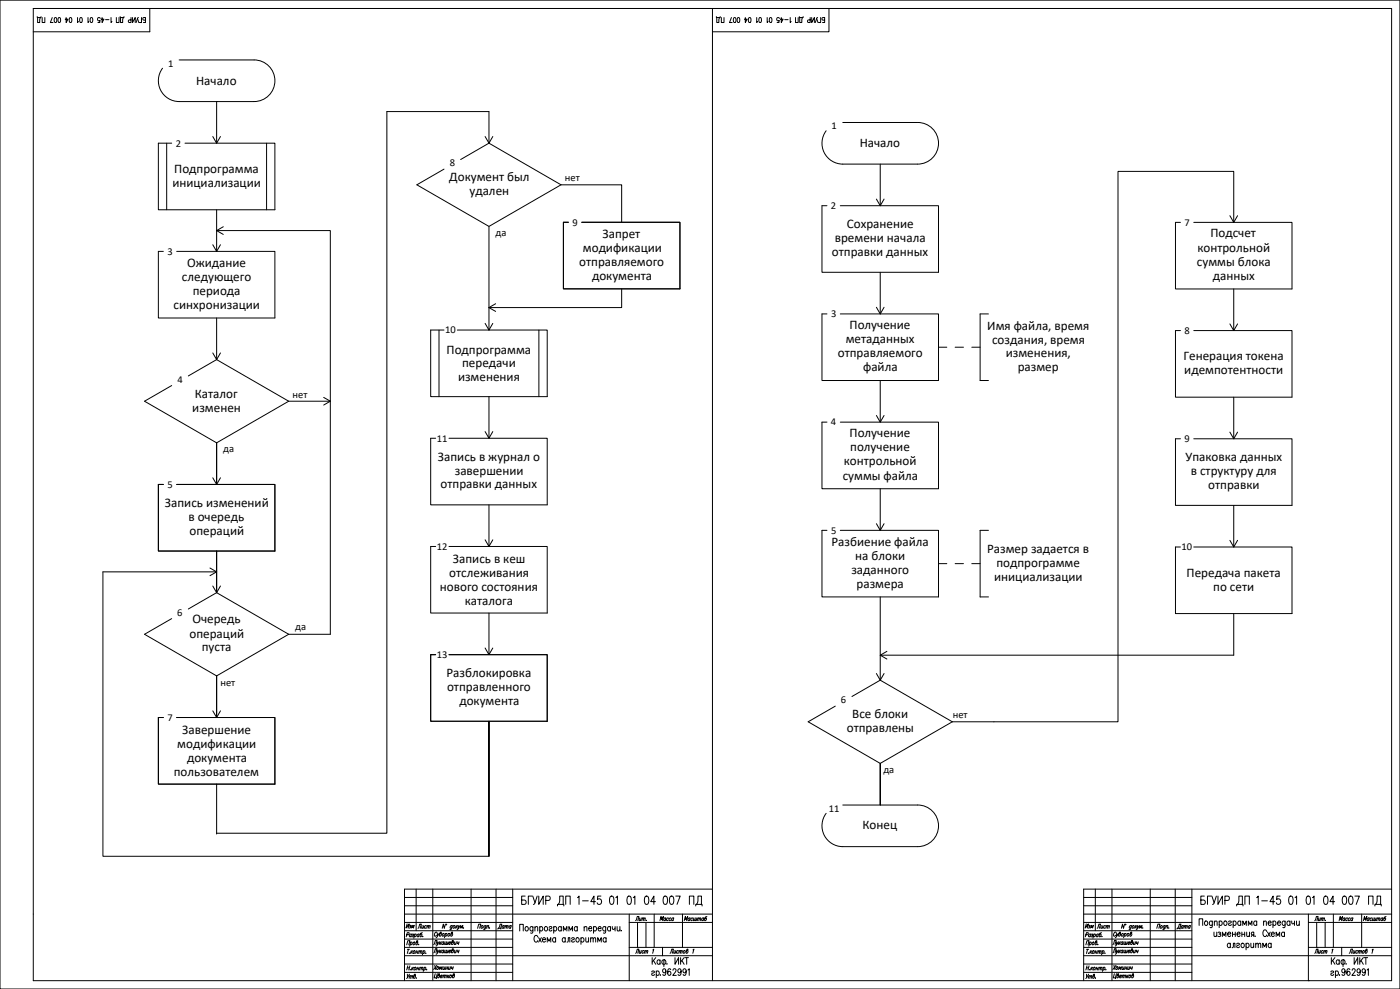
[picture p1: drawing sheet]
<svg xmlns="http://www.w3.org/2000/svg" width="841mm" height="594mm" viewBox="0 0 841 594" stroke-linecap="round" stroke-linejoin="round" font-family="sans-serif">
<!-- layer: KONTUR -->
<path d="M0 0h841v594h-841z" fill="none" stroke="#000" stroke-width=".6"/>
<g fill="none" stroke="#000" stroke-width=".6">
<path d="M20 5h816v584h-816zM90 5v14h-70M428 5v584M498 5v14h-70M250 534v25M260 534v55M283 534v55M298 534v55M308 534v55M428 534h-185v55M658 534v25M668 534v55"/>
<path d="M691 534v55M706 534v55M716 534v55M836 534h-185v55M243 549h185M378 554h50M378 549v40M393 549v20M410 549v20M651 549h185M786 549v40M786 554h50"/>
<path d="M801 549v20M818 549v20M308 574h120M378 569h50M398 569v5M716 574h120M786 569h50M806 569v5"/>
</g>
<g fill="none" stroke="#000" stroke-width=".6">
<path d="M383 554v15M388 554v15M791 554v15M796 554v15M243 574h65M243 569h65M243 579h65M243 564h65M651 574h65M651 569h65M651 579h65M651 564h65"/>
<path d="M243 584h65M651 584h65"/>
</g>
<g fill="none" stroke="#000" stroke-width=".6">
<path d="M268 555l-1 3-1-3v3M268 555v1zM272 556a1.1 1.1 0 0 0-2 1 .7 .7 0 0 0 1 1v-1M272 556l-1 2h-1M273 556a.8 .8 0 0 1 0 1 .8 .8 0 0 1-1 0zM274 556v2M274 557l1 1M275 556l-1 1M275 556v2l1-2M275 558h.1M276 558l1-2v1l1-1v2M278 557h.1"/>
<path d="M287 558l1-3h1l-1 3M289 556h1a.8 .8 0 0 1 0 1 .8 .8 0 0 1-1 0zM292 556a.7 .7 0 0 0-1 1 .7 .7 0 0 0 0 1l1-1M292 556l-1 2M293 556h1l-1 2M293 556l-1 2M294 557h.1M676 555l-1 3-1-3v3M676 555v1zM680 556a1.1 1.1 0 0 0-2 1 .7 .7 0 0 0 1 1v-1M680 556l-1 2h-1M680 556h1a.8 .8 0 0 1 0 1 .8 .8 0 0 1-1 0z"/>
<path d="M682 556v2M682 557l1 1M683 556l-1 1M683 556v2l1-2M683 558h.1M684 558l1-2v1l1-1v2M686 557h.1M695 558l1-3h1l-1 3M697 556h1a.8 .8 0 0 1 0 1 .8 .8 0 0 1-1 0zM700 556a.7 .7 0 0 0-1 1 .7 .7 0 0 0 0 1l1-1M700 556l-1 2M701 556h1l-1 2"/>
<path d="M701 556l-1 2M702 557h.1M804 553l1-2v1l2-1-1 2M808 552l-1-1v1v1h1M808 551v2M810 552l-1-1a.9 .9 0 0 0-1 1 .9 .9 0 0 0 1 1M811 552v-1a.8 .8 0 0 0-1 1 .8 .8 0 0 0 1 1M813 552l-1-1-1 1 1 1M813 551l-1 2M244 568l1-3h1v3M244 562l1-1 1-1h-1l-1 3M245 570h1"/>
<path d="M245 570v3M246 573h.1M247 566a.8 .8 0 0 1 0 1 .8 .8 0 0 1-1 0M247 566l-1 2M247 571v2M247 561l-1 1v1l1-1M247 561v2M247 572l1 1M248 561v1M248 571l-1 1M248 562v1h-1M248 566h1a.8 .8 0 0 1 0 1 .8 .8 0 0 1-1 0z"/>
<path d="M249 571a.8 .8 0 0 1 0 1 .8 .8 0 0 1-1 0zM249 561h1a.8 .8 0 0 1 0 1 .8 .8 0 0 1-1 0M249 561v3M250 572h1M250 571v2M250 566a.7 .7 0 0 1 1 1 .7 .7 0 0 1-1 0v-2h1l-1 1M251 571v2M252 567h.1M252 561h-1v1v1l1-1M252 572l1-1-1 2M252 561l-1 2M252 571l-1 2"/>
<path d="M253 572l1-1-1 2M254 560l-1 1-1 1a.7 .7 0 0 0 1 0 .7 .7 0 0 0 0-1h-1M254 562h.1M254 571h1a.8 .8 0 0 1 0 1 .8 .8 0 0 1-1 0M254 571v3M256 573h.1M261 567l1-2h1l-1 2M261 572l1-2h1l-1 2M261 580l1 2M262 580l-1 2M263 560h-1h-1a1.2 1.2 0 0 0 0 1 1.2 1.2 0 0 0 1 1M263 561v1l1-1"/>
<path d="M263 566v1l1-1M263 571v1l1-1M263 562l-1 1M263 567l-1 1M263 572l-1 1M264 566v1M264 571v1M264 566l1 1M264 571l1 1M265 561a.7 .7 0 0 1 0 1 .7 .7 0 0 1-1 0v-2h1l-1 1M265 566l-1 1M265 571l-1 1"/>
<path d="M266 561a.8 .8 0 0 1 1 1 .8 .8 0 0 1-1 0zM267 566h-1h-1l1 1M267 571h-1h-1l1 1M267 566l-1 1M267 571l-1 1M267 566v1h1M267 571v1h1M268 561a.8 .8 0 0 1 0 1 .8 .8 0 0 1-1 0M268 561l-1 2M268 566v1h1M268 571v1h1M269 566v1"/>
<path d="M269 571v1M269 561h1a.8 .8 0 0 1 0 1 .8 .8 0 0 1-1 0zM270 566h1a.7 .7 0 0 0-1 0 .7 .7 0 0 0 0 1h1M270 571h1a.7 .7 0 0 0-1 0 .7 .7 0 0 0 0 1h1M271 561a.7 .7 0 0 1 1 1 .7 .7 0 0 1-1 0v-2h1l-1 1M272 566a.7 .7 0 0 1 0 1 .7 .7 0 0 1-1 0l1-2-1 1M272 571a.7 .7 0 0 1 0 1 .7 .7 0 0 1-1 0l1-2-1 1M273 566v1h1M273 571v1h1M274 566v1M274 571v1M275 566v1l1-1"/>
<path d="M275 571v1l1-1M276 566l-1 1M276 571l-1 1M403 573l1-3h1l-1 3M405 571v2l1-1M406 571v2M408 571h-1a.9 .9 0 0 0-1 1 .9 .9 0 0 0 1 1v-1M408 571h1v2M408 571v2M409 571h1v2M411 571a.8 .8 0 0 1 1 1 1 1 0 0 1-2 0zM413 571a.7 .7 0 0 1 0 1 .7 .7 0 0 1-1 0l1-2-1 1"/>
<path d="M416 571l1-1-1 3M652 568l1-3h1v3M652 562l1-1 1-1h-1l-1 3M653 570h1M653 570v3M654 573h.1M655 566a.8 .8 0 0 1 0 1 .8 .8 0 0 1-1 0M655 566l-1 2M655 571v2M655 561l-1 1v1l1-1M655 561v2M655 572l1 1"/>
<path d="M656 561v1M656 571l-1 1M656 562v1h-1M656 566h1a.8 .8 0 0 1 0 1 .8 .8 0 0 1-1 0zM657 571a.8 .8 0 0 1 0 1 .8 .8 0 0 1-1 0zM657 561h1a.8 .8 0 0 1 0 1 .8 .8 0 0 1-1 0M657 561v3M658 572h1M658 571v2M658 566a.7 .7 0 0 1 1 1 .7 .7 0 0 1-1 0v-2h1l-1 1M659 571v2M660 567h.1"/>
<path d="M660 561h-1v1v1l1-1M660 572l1-1-1 2M660 561l-1 2M660 571l-1 2M661 572l1-1-1 2M662 560l-1 1-1 1a.7 .7 0 0 0 1 0 .7 .7 0 0 0 0-1h-1M662 562h.1M662 571h1a.8 .8 0 0 1 0 1 .8 .8 0 0 1-1 0M662 571v3M664 573h.1M669 567l1-2h1l-1 2M669 572l1-2h1l-1 2"/>
<path d="M669 580l1 2M670 580l-1 2M671 560h-1l-1 1v1h1M671 561v1l1-1M671 566v1l1-1M671 571v1l1-1M671 562l-1 1M671 567l-1 1M671 572l-1 1M672 566v1M672 571v1M672 566l1 1"/>
<path d="M672 571l1 1M673 561a.7 .7 0 0 1 0 1 .7 .7 0 0 1-1 0v-2h1l-1 1M673 566l-1 1M673 571l-1 1M674 561a.8 .8 0 0 1 1 1 .8 .8 0 0 1-1 0zM675 566h-1h-1l1 1M675 571h-1h-1l1 1M675 566l-1 1M675 571l-1 1M675 566v1h1M675 571v1h1M676 561a.8 .8 0 0 1 0 1 .8 .8 0 0 1-1 0"/>
<path d="M676 561l-1 2M676 566v1h1M676 571v1h1M677 566v1M677 571v1M677 561h1a.8 .8 0 0 1 0 1 .8 .8 0 0 1-1 0zM678 566h1a.7 .7 0 0 0-1 0 .7 .7 0 0 0 0 1h1M678 571h1a.7 .7 0 0 0-1 0 .7 .7 0 0 0 0 1h1M679 561a.7 .7 0 0 1 1 1 .7 .7 0 0 1-1 0v-2h1l-1 1M680 566a.7 .7 0 0 1 0 1 .7 .7 0 0 1-1 0l1-2-1 1M680 571a.7 .7 0 0 1 0 1 .7 .7 0 0 1-1 0l1-2-1 1M681 566v1h1"/>
<path d="M681 571v1h1M682 566v1M682 571v1M683 566v1l1-1M683 571v1l1-1M684 566l-1 1M684 571l-1 1M245 581h1M245 585v2M245 580l-1 3M246 585l-2 3M246 587l1-1v2"/>
<path d="M246 586v2M246 580v3M246 582h.1M247 587l1-1v2M248 581l-1 2M248 582v1M249 581l-2 1M249 581a.8 .8 0 0 1 1 1 .8 .8 0 0 1-1 0zM249 586a.7 .7 0 0 1 1 1 1 1 0 0 1-2 0l1-2v1M250 587h.1M251 582h1M251 581l-1 2"/>
<path d="M252 581l-1 2M252 581h1v2M252 581v2M253 581h1v2M255 581a.8 .8 0 0 1 1 1 .8 .8 0 0 1-1 0M255 581l-1 3M256 582h.1M261 585v2h1v1M263 581a.8 .8 0 0 1 0 1 .8 .8 0 0 1-1 0zM263 585l-1 2M264 586a.7 .7 0 0 1 0 1 .7 .7 0 0 1-1 0v-2h1l-1 1M264 582v-1l1 1 1-1-1 1"/>
<path d="M265 586h1h-1a.9 .9 0 0 0 0 1h1M266 581v1h1M266 586h1v1M266 586v1M267 586h1v1M267 581v1M268 582h1M268 581v1M269 581v1M269 586v1M269 586l1 1M270 581l-1 1h1"/>
<path d="M270 586l-1 1M270 586h1a.8 .8 0 0 1 0 1 .8 .8 0 0 1-1 0zM271 581l-1 1M271 581v1l1-1M272 581v1M272 586a.7 .7 0 0 1 1 1 .7 .7 0 0 1-1 0v-2h1l-1 1M653 581h1M653 585v2M653 580l-1 3M654 585l-2 3M654 587l1-1v2M654 586v2"/>
<path d="M654 580v3M654 582h.1M655 587l1-1v2M656 581l-1 2M656 582v1M657 581l-2 1M657 581a.7 .7 0 0 1 1 1 .7 .7 0 0 1-1 0zM657 586a.7 .7 0 0 1 1 1 1 1 0 0 1-2 0l1-2v1M658 587h.1M659 582h1M659 581l-1 2M660 581l-1 2"/>
<path d="M660 581h1v2M660 581v2M661 581h1v2M663 581a.8 .8 0 0 1 1 1 .8 .8 0 0 1-1 0M663 581l-1 3M664 582h.1M669 585v2h1v1M671 585l-1 2M671 581a.8 .8 0 0 1 0 1 .8 .8 0 0 1-1 0zM672 586a.7 .7 0 0 1 0 1 .7 .7 0 0 1-1 0v-2h1l-1 1M672 582v-1l1 1 1-1-1 1M673 586h1a.7 .7 0 0 0-1 0 .7 .7 0 0 0 0 1h1"/>
<path d="M674 581v1h1M674 586h1v1M674 586v1M675 586h1v1M675 581v1M676 582h1M676 581v1M677 581v1M677 586v1M677 586l1 1M678 581l-1 1h1M678 586l-1 1"/>
<path d="M679 586a.8 .8 0 0 1 0 1 .8 .8 0 0 1-1 0zM679 581l-1 1M679 581v1l1-1M680 581v1M680 586a.7 .7 0 0 1 1 1 .7 .7 0 0 1-1 0v-2h1l-1 1"/>
</g>
<!-- layer: 0 -->
<path d="M243 539h65M651 539h65M243 559h65M243 554h65M243 544h65M651 559h65M651 554h65M651 544h65M786 589h.1" fill="none" stroke="#000" stroke-width=".6"/>
<g fill="none" stroke="#000" stroke-width=".6">
<path d="M108 36h45a13 13 0 0 1 12 13 13 13 0 0 1-12 12h-45a13 13 0 0 1-12-7 13 13 0 0 1 2-13M130 61v25M506 74h45a13 13 0 0 1 13 12 13 13 0 0 1-13 13h-45a13 13 0 0 1-11-7 13 13 0 0 1 1-13M100 86v40M103 86h-8v40h70v-40h-54M128 82l2 4 2-4M160 86v40M291 82l3 4 2-4M294 86v-19h-62v434h-102M294 86l-17 10M294 86l43 25M529 99v25"/>
<path d="M267 102l-17 9 44 25 43-25M337 111h36v23M526 120l3 4 2-4M130 126v13M134 136l-4 3 4 2M294 136v62M338 134h3h-3v40h70h-70zM349 134h59v40M497 124h-3v40h70v-40h-59M709 134h-3v40h70v-40h-59M739 130l2 4 2-4M741 134v-31h-69v331h-100"/>
<path d="M98 151h-3v40h70v-40h-59M128 147l2 4 2-4M130 151v-12h68v102M373 174v11h-79M529 164v25M741 174v25M130 191v25M264 198v40M267 198h-8v40h70v-40h-54M291 194l3 4 2-4M298 182l-4 3 4 2M324 198v40"/>
<path d="M497 189h-3v40h70v-40h-59M526 185l3 4 2-4M594 189h-5v40h5M709 199h-3v40h70v-40h-59M739 195l2 4 2-4M128 212l2 4 2-4M130 216l-17 10M130 216l43 25M564 209h5M574 209h5M584 209h5M103 232l-16 9 43 25 43-25"/>
<path d="M194 239l4 2-4 2M294 238v25M529 229v25M741 239v25M173 241h25M198 241v140h-25M291 259l3 4 2-4M497 254h-3v40h70v-40h-59M526 250l3 4 2-4M739 260l2 4 2-4M262 263h-3v40h70v-40h-59M709 264h-3v40h70v-40h-59"/>
<path d="M98 291h-3v40h70v-40h-59M128 287l2 4 2-4M130 291v-25v25M529 294v25M294 303v25M497 319h-3v40h70v-40h-59M526 315l3 4 2-4M594 319h-5v40h5M741 304v25M262 328h-3v40h70v-40h-59M291 324l3 4 2-4M564 339h5"/>
<path d="M574 339h5M584 339h5M709 329h-3v40h70v-40h-59M739 325l2 4 2-4M126 341l4 3-4 2M128 352l2 4 2-4M130 356v-25v25M130 344h-68v170h232M130 356l-17 10M130 356l43 25M529 359v50M103 372l-16 9 43 25 43-25"/>
<path d="M294 368v25M741 369v25h-212M259 393h3h-3v40h70h-70zM270 393h59v40M291 389l3 4 2-4M533 391l-4 3 4 2M130 406v25M526 405l3 4 2-4M529 409l-17 9M529 409l43 25M98 431h-3v40h70v-40h-59M128 427l2 4 2-4"/>
<path d="M502 424l-17 10 44 25 43-25M130 471v30M506 484h45a13 13 0 0 1 13 12 13 13 0 0 1-13 13h-45a13 13 0 0 1-11-7 13 13 0 0 1 1-13M529 484v-25v25M294 514v-81v81"/>
</g>
<g fill="none" stroke="#000" stroke-width=".6">
<path d="M22 10v1h3v-1M23 11v3h1v-3M25 11v3h2v-3M31 11l-1 3h2M33 11a1.4 1.4 0 0 1 1 1 1.4 1.4 0 0 1-1 1zM35 11a1.4 1.4 0 0 1 1 1 1.4 1.4 0 0 1-1 1zM40 11v3l1-2h-2M42 11a1.4 1.4 0 0 1 1 1 1.4 1.4 0 0 1-1 1zM47 11v3v-1M48 11a1.4 1.4 0 0 1 1 1 1.4 1.4 0 0 1-1 1zM53 11v3v-1M54 11a1.4 1.4 0 0 1 2 1 1.4 1.4 0 0 1-2 1z"/>
<path d="M60 11a.9 .9 0 0 0-1 0 .9 .9 0 0 0 0 1 .9 .9 0 0 0 1 0v2h-1M61 11v3l1-2h-1M63 12h2M67 11v3v-1M70 11v3h2v-3M72 10v1h2v-1M72 11v3h2v-3M79 11v3l-2-1v-1h2M80 11v3l1-3v3M83 11v3M83 11l-1 3M85 11v3h-1"/>
<path d="M87 12h-1v-1h1v3h-1M430 10v1h3v-1M431 11v3h1v-3M433 11v3h2v-3M439 11l-1 3h2M441 11a1.4 1.4 0 0 1 1 1 1.4 1.4 0 0 1-1 1zM443 11a1.4 1.4 0 0 1 1 1 1.4 1.4 0 0 1-1 1zM448 11v3l1-2h-2M450 11a1.4 1.4 0 0 1 1 1 1.4 1.4 0 0 1-1 1zM455 11v3v-1M456 11a1.4 1.4 0 0 1 1 1 1.4 1.4 0 0 1-1 1zM461 11v3v-1"/>
<path d="M462 11a1.4 1.4 0 0 1 2 1 1.4 1.4 0 0 1-2 1zM468 11a.9 .9 0 0 0-1 0 .9 .9 0 0 0 0 1 .9 .9 0 0 0 1 0v2h-1M469 11v3l1-2h-1M471 12h2M475 11v3v-1M478 11v3h1v-3M480 10v1h2v-1M480 11v3h2v-3M487 11v3l-2-1v-1h2M488 11v3l1-3v3M491 11v3M491 11l-1 3"/>
<path d="M493 11v3h-1M495 12h-1v-1h1v3h-1M312 559v-4h2v4M316 557a1.1 1.1 0 0 1 1 1 1.1 1.1 0 0 1-1 1zM320 557a1.1 1.1 0 0 0-2 1 1.1 1.1 0 0 0 2 1M320 557v3h-1M321 557h1h1v2M321 557v2M324 557h1a1.1 1.1 0 0 1 1 1 1.1 1.1 0 0 1-2 1M324 557v4M327 557a1.1 1.1 0 0 1 2 1 1.1 1.1 0 0 1-2 1zM330 557h1v1l-1 1h2"/>
<path d="M333 557a1.1 1.1 0 0 1 1 1 1.1 1.1 0 0 1-1 1M333 557v4M337 557a1.1 1.1 0 0 0-2 1 1.1 1.1 0 0 0 2 1M337 557v2M338 559v-2l1 2 2-2v2M342 559v-2l1 2 1-2v2M347 557h-1a1.1 1.1 0 0 0-1 1 1.1 1.1 0 0 0 2 1M347 557v2M351 557h1l1 2M351 557v2M354 558h1v-1a1.1 1.1 0 0 0-1 1 1.1 1.1 0 0 0 1 1M357 557a1.1 1.1 0 0 1 1 1 1.1 1.1 0 0 1-1 1"/>
<path d="M357 557v4M359 558h2v-1a1.1 1.1 0 0 0-2 1 1.1 1.1 0 0 0 2 1M364 557a1.1 1.1 0 0 0-2 1 1.1 1.1 0 0 0 2 1M364 557v3h-2M367 557h-1a1.1 1.1 0 0 0-1 1 1.1 1.1 0 0 0 2 1M367 557v2M368 557v1h2M370 557v2M371 557v2h1v-1M372 557v2M373 559h.1M720 556v-4h2v4"/>
<path d="M724 553a1.4 1.4 0 0 1 2 2 1.1 1.1 0 0 1-2 0zM728 554v-1a1.4 1.4 0 0 0-2 2 1.1 1.1 0 0 0 2 0M728 553v4h-1M729 560v2l1 1 1-1M729 554l1-1h1v3M729 553v3M731 560v3M732 554l1-1a1.1 1.1 0 0 1 1 2 1.1 1.1 0 0 1-2 0M732 553v4M736 553a1.1 1.1 0 0 1 1 2 1.1 1.1 0 0 1-2 0zM738 554l1-1h1v1l-2 1 1 1 1-1M740 560v3"/>
<path d="M741 554v-1a1.4 1.4 0 0 1 2 2 1.1 1.1 0 0 1-2 0M741 553v4M742 560v3M745 554v-1a1.4 1.4 0 0 0-2 2 1.1 1.1 0 0 0 2 0M745 553v3M746 560v3M747 556v-3l1 2 1-2v3M748 560v3M749 560v2l1 1 1-1M750 556v-3l1 2 1-2v3M751 560v3M755 554v-1a1.4 1.4 0 0 0-2 2 1.1 1.1 0 0 0 2 0"/>
<path d="M755 553v3M759 554l1-1h1v3M759 553v3M761 560a1.2 1.2 0 0 0-1-1 1.2 1.2 0 0 0-1 1v1a1.2 1.2 0 0 0 1 2 1.2 1.2 0 0 0 1-1M761 560l2 3M762 554h2l-1-1a1.1 1.1 0 0 0-1 2 1.1 1.1 0 0 0 2 0M763 560l-2 3M765 554v-1a1.4 1.4 0 0 1 2 2 1.1 1.1 0 0 1-2 0M765 553v4M767 554h2v-1a1.4 1.4 0 0 0-2 2 1.1 1.1 0 0 0 2 0M772 560v3M772 554v-1a1.4 1.4 0 0 0-2 2 1.1 1.1 0 0 0 2 0"/>
<path d="M772 553v4h-1M775 554v-1a1.4 1.4 0 0 0-2 2 1.1 1.1 0 0 0 2 0M775 553v3M776 553v2l2-1M778 553v3M779 553v3h1l1-1M781 553v3M323 563a1.2 1.2 0 0 0-1-1 1.2 1.2 0 0 0-1 1v1a1.2 1.2 0 0 0 1 2 1.2 1.2 0 0 0 1-1M324 563l1 3M325 563l-1 3M326 564h2l-1-1a1.1 1.1 0 0 0-1 2 1.1 1.1 0 0 0 2 0M329 566v-3l1 2 1-2v3"/>
<path d="M334 564l-1-1a1.1 1.1 0 0 0-1 2 1.1 1.1 0 0 0 2 0M334 563v3M340 564l-1-1a1.1 1.1 0 0 0-1 2 1.1 1.1 0 0 0 2 0M340 563v3M341 566v-3h1v3M343 564l1-1h1v1l-2 1 1 1 1-1M346 563a1.4 1.4 0 0 1 2 2 1.1 1.1 0 0 1-2 0zM349 564v-1a1.4 1.4 0 0 1 2 2 1.1 1.1 0 0 1-2 0M349 563v4M352 563v3h1l1-1M354 563v3M355 564l1-1v3"/>
<path d="M355 563v3M356 564l1-1h1v3M359 566v-3l1 2 1-2v3M364 564v-1a1.4 1.4 0 0 0-2 2 1.1 1.1 0 0 0 2 0M364 563v3M392 575v4M393 577l1 2M394 575l-2 3M397 577h-1a1.1 1.1 0 0 0-1 1 1.1 1.1 0 0 0 2 1M397 577v2M399 577v4M401 579h.1"/>
<path d="M406 575v4l2-4v4M409 575v4M410 577l1 2M411 575l-2 3M411 575h3M413 575v4M732 560h1v1h-1M733 561v1h-1M734 563v-3l1 2 1-2v3M737 561h2v-1a1.1 1.1 0 0 0-2 1 1.1 1.1 0 0 0 2 1M739 567a1.1 1.1 0 0 0-2 1 1.1 1.1 0 0 0 2 1M739 567v2"/>
<path d="M740 569h1v-2h1v2M740 561h2M743 567h1v1l-1 1h1h1M743 561h2v-1a1.1 1.1 0 0 0-2 1 1.1 1.1 0 0 0 2 1M746 567a1.1 1.1 0 0 1 2 1 1.1 1.1 0 0 1-2 1zM746 561h2M749 567a1.1 1.1 0 0 1 1 1 1.1 1.1 0 0 1-1 1M749 567v4M751 567l1 2 1-1M752 562v1M753 567v2M753 562l-1-1v-1h1v3"/>
<path d="M754 562h.1M754 567h1h1v2M754 567v2M756 567h1v2M759 569v-2l1 2 1-2v2M764 567h-1a1.1 1.1 0 0 0-1 1 1.1 1.1 0 0 0 2 1M764 567v2M764 561h2l-1-1a1.1 1.1 0 0 0-1 1 1.1 1.1 0 0 0 2 1M767 563v-3l1 2 1-2v3M772 560h-1a1.1 1.1 0 0 0-1 1 1.1 1.1 0 0 0 2 1M800 575v4M801 577l1 2"/>
<path d="M802 575l-2 3M805 577h-1a1.1 1.1 0 0 0-1 1 1.1 1.1 0 0 0 2 1M805 577v2M807 577v4M809 579h.1M813 575v4l3-4v4M817 575v4M818 577l1 2M819 575l-2 3M821 575v4M391 584l1-1h1v1l-2 1 1 1 1-1M394 584l1-1a1.1 1.1 0 0 1 1 2 1.1 1.1 0 0 1-2 0"/>
<path d="M394 583v4M397 586h.1M400 583v1a1.1 1.1 0 0 1-2-1 1.1 1.1 0 0 1 2-1v4l-2-1M403 582a2 2 0 0 0-2 1 2 2 0 0 0 1 3 1.1 1.1 0 0 0 1-1 1.1 1.1 0 0 0-2-1v1M404 583l1-1 1 1-2 3h2M409 583v1a1.1 1.1 0 0 1-2-1 1.1 1.1 0 0 1 2-1v4l-2-1M412 583v1a1.1 1.1 0 0 1-2-1 1.1 1.1 0 0 1 2-1v4l-2-1M413 583l1-1v4M799 584l1-1h1v1l-2 1 1 1 1-1M802 584l1-1a1.1 1.1 0 0 1 1 2 1.1 1.1 0 0 1-2 0M802 583v4M805 586h.1"/>
<path d="M808 583v1a1.1 1.1 0 0 1-2-1 1.1 1.1 0 0 1 2-1v4l-2-1M811 582a2 2 0 0 0-2 1 2 2 0 0 0 1 3 1.1 1.1 0 0 0 1-1 1.1 1.1 0 0 0-2-1v1M812 583l1-1 1 1-2 3h2M817 583v1a1.1 1.1 0 0 1-2-1 1.1 1.1 0 0 1 2-1v4l-2-1M820 583v1a1.1 1.1 0 0 1-2-1 1.1 1.1 0 0 1 2-1v4l-2-1M821 583l1-1v4"/>
<circle cx="399" cy="578" r="1.3"/>
<circle cx="807" cy="578" r="1.3"/>
</g>
<g font-size="10.1">
<text x="312" y="545">БГУИР ДП 1-45 01 01 04 007 ПД</text>
<text x="720" y="545">БГУИР ДП 1-45 01 01 04 007 ПД</text>
</g>
<g font-size="7.9">
<text x="118" y="51">Начало</text>
<text x="516" y="89">Начало</text>
<text x="105" y="104">Подпрограмма</text>
<text x="104" y="112">инициализации</text>
<text x="270" y="109">Документ был</text>
<text x="282" y="117">удален</text>
<text x="509" y="137">Сохранение</text>
<text x="362" y="143">Запрет</text>
<text x="727" y="143">Подсчет</text>
<text x="501" y="145">времени начала</text>
<text x="350" y="151">модификации</text>
<text x="500" y="154">отправки данных</text>
<text x="719" y="151">контрольной</text>
<text x="112" y="160">Ожидание</text>
<text x="348" y="160">отправляемого</text>
<text x="719" y="160">суммы блока</text>
<text x="356" y="168">документа</text>
<text x="109" y="169">следующего</text>
<text x="729" y="168">данных</text>
<text x="116" y="177">периода</text>
<text x="104" y="185">синхронизации</text>
<text x="510" y="198">Получение</text>
<text x="593" y="198">Имя файла, время</text>
<text x="508" y="206">метаданных</text>
<text x="596" y="206">создания, время</text>
<text x="268" y="212">Подпрограмма</text>
<text x="503" y="214">отправляемого</text>
<text x="604" y="215">изменения,</text>
<text x="278" y="221">передачи</text>
<text x="711" y="216">Генерация токена</text>
<text x="519" y="223">файла</text>
<text x="611" y="223">размер</text>
<text x="711" y="225">идемпотентности</text>
<text x="275" y="229">изменения</text>
<text x="117" y="239">Каталог</text>
<text x="116" y="248">изменен</text>
<text x="510" y="263">Получение</text>
<text x="511" y="271">получение</text>
<text x="263" y="277">Запись в журнал о</text>
<text x="507" y="280">контрольной</text>
<text x="712" y="277">Упаковка данных</text>
<text x="273" y="285">завершении</text>
<text x="715" y="285">в структуру для</text>
<text x="265" y="293">отправки данных</text>
<text x="506" y="288">суммы файла</text>
<text x="726" y="294">отправки</text>
<text x="99" y="304">Запись изменений</text>
<text x="113" y="313">в очередь</text>
<text x="114" y="321">операций</text>
<text x="500" y="328">Разбиение файла</text>
<text x="593" y="332">Размер задается в</text>
<text x="272" y="338">Запись в кеш</text>
<text x="514" y="337">на блоки</text>
<text x="599" y="340">подпрограмме</text>
<text x="270" y="347">отслеживания</text>
<text x="511" y="345">заданного</text>
<text x="713" y="347">Передача пакета</text>
<text x="515" y="353">размера</text>
<text x="597" y="349">инициализации</text>
<text x="264" y="355">нового состояния</text>
<text x="729" y="355">по сети</text>
<text x="279" y="363">каталога</text>
<text x="116" y="374">Очередь</text>
<text x="114" y="383">операций</text>
<text x="121" y="391">пуста</text>
<text x="268" y="407">Разблокировка</text>
<text x="269" y="415">отправленного</text>
<text x="276" y="424">документа</text>
<text x="512" y="431">Все блоки</text>
<text x="109" y="441">Завершение</text>
<text x="509" y="440">отправлены</text>
<text x="106" y="449">модификации</text>
<text x="112" y="458">документа</text>
<text x="104" y="466">пользователем</text>
<text x="518" y="498">Конец</text>
</g>
<g font-size="6.3">
<text x="101" y="40">1</text>
<text x="500" y="78">1</text>
<text x="106" y="88">2</text>
<text x="270" y="100">8</text>
<text x="339" y="109">нет</text>
<text x="499" y="126">2</text>
<text x="344" y="136">9</text>
<text x="712" y="136">7</text>
<text x="298" y="142">да</text>
<text x="101" y="153">3</text>
<text x="499" y="191">3</text>
<text x="267" y="200">10</text>
<text x="712" y="201">8</text>
<text x="107" y="230">4</text>
<text x="176" y="239">нет</text>
<text x="499" y="256">4</text>
<text x="262" y="265">11</text>
<text x="712" y="266">9</text>
<text x="134" y="271">да</text>
<text x="101" y="293">5</text>
<text x="499" y="321">5</text>
<text x="262" y="330">12</text>
<text x="710" y="331">10</text>
<text x="106" y="370">6</text>
<text x="177" y="378">да</text>
<text x="262" y="395">13</text>
<text x="132" y="412">нет</text>
<text x="505" y="423">6</text>
<text x="572" y="432">нет</text>
<text x="101" y="433">7</text>
<text x="531" y="464">да</text>
<text x="498" y="488">11</text>
</g>
<g font-size="6.2">
<text x="298" y="559">Дата</text>
<text x="706" y="559">Дата</text>
</g>
<g font-size="5.7">
<text x="381" y="554">Лит.</text>
<text x="395" y="554">Масса</text>
<text x="410" y="554">Масштаб</text>
<text x="788" y="554">Лит.</text>
<text x="818" y="554">Масштаб</text>
<text x="243" y="559">Изм</text>
<text x="250" y="559">Лист</text>
<text x="651" y="559">Изм</text>
<text x="658" y="559">Лист</text>
<text x="381" y="574">Лист 1</text>
<text x="788" y="574">Лист 1</text>
<text x="809" y="574">Листов 1</text>
</g>
</svg>
